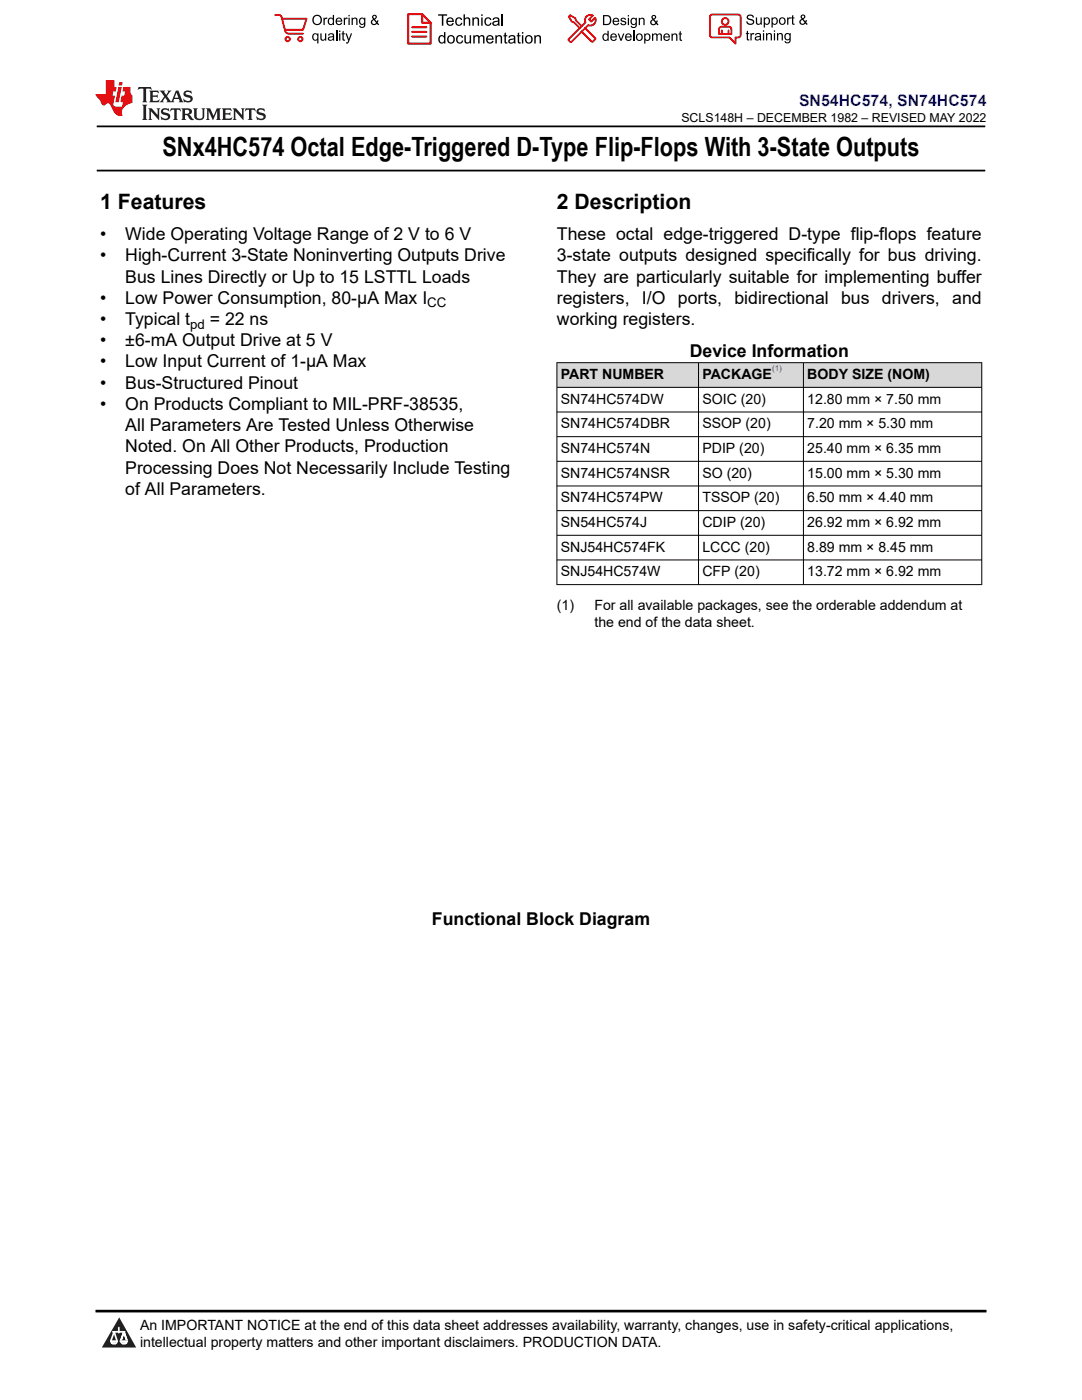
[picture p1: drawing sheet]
<svg xmlns="http://www.w3.org/2000/svg" width="216mm" height="279mm" viewBox="0 0 216 279" stroke-linecap="round" stroke-linejoin="round" font-family="sans-serif">
<path d="M19.3 25.2h177.3M19.3 34h177.3" fill="none" stroke="#000" stroke-width=".35"/>
<g fill="#d8d8d8">
<path d="M111.1 72.4h84.8v4.9h-84.8z" fill-rule="evenodd"/>
<path d="M111.2 72.4h28.1v4.8h-28.1z" fill-rule="evenodd"/>
<path d="M139.4 72.4h20.9v4.8h-20.9z" fill-rule="evenodd"/>
<path d="M160.4 72.4h35.4v4.8h-35.4z" fill-rule="evenodd"/>
</g>
<g fill="none" stroke="#000" stroke-width=".2">
<path d="M111.1 72.4h84.9M111.1 77.3h84.9M111.1 72.3v44.4M139.4 72.3v44.4M160.3 72.3v44.4M195.9 72.3v44.4M111.1 82.2h84.9M111.1 87.1h84.9M111.1 92.1h84.9M111.1 97h84.9M111.1 101.9h84.9M111.1 106.8h84.9"/>
<path d="M111.1 111.8h84.9M111.1 116.7h84.9"/>
</g>
<path d="M0 0h215.9v23.8h-215.9z" fill-rule="evenodd" fill="#fff"/>
<path d="M27.7 17.4l-.2 .6 .5-.3h.6v.1v2.2l-.2 .4h1l-.2-.4v-2.2v-.1h.5l.5 .3-.1-.6zM29.8 18.1l.2 .4v1.5l-.2 .4h1.9l.1-.6a1.08 1.08 0 0 1-1.3 .2v-.7h.6l.4 .2v-.6l-.4 .2h-.6v-.6l.2-.1a1 1 0 0 1 1 .2l-.1-.5zM31.8 18.1l1 1.1-1 1.2h.9l-.2-.2 .4-.7 .5 .7-.2 .2h1.6l-.2-.2 .1-.4h1l.1 .4-.1 .2h.9l-.2-.3-.8-2h-.5l-1 2.2-.8-1.1 .9-1.1h-.8l.2 .2-.5 .7-.3-.7 .1-.2zM35.2 18.5l.4 1h-.8zM36.8 18.2a.65 .65 0 0 0-.2 .7 .65 .65 0 0 0 .6 .5l.7 .2 .1 .2a.79 .79 0 0 1-.7 .4 .79 .79 0 0 1-.7-.5l.1 .7 .2-.1a.93 .93 0 0 0 1.1 .1 .93 .93 0 0 0 .4-1 1.46 1.46 0 0 0-1.2-.6l-.1-.3a1.09 1.09 0 0 1 1.2 .2l-.2-.6-.1 .1-.6-.2zM28.4 20.9l.2 .4v2.3l-.2 .3h1l-.2-.3v-2.3l.2-.4zM29.6 21.6l.2 .4v1.6l-.2 .3h.8l-.3-.3v-1.4l1.7 1.8v-2l.2-.4h-.8l.2 .2 .1 1.1-1.2-1.3zM32.3 21.8a.65 .65 0 0 0-.2 .7 .65 .65 0 0 0 .7 .4l.6 .2 .1 .2a.79 .79 0 0 1-.7 .4 .79 .79 0 0 1-.7-.5l.1 .7 .2-.1a.93 .93 0 0 0 1.1 .1 .93 .93 0 0 0 .4-.9 1.46 1.46 0 0 0-1.2-.6l-.1-.4a1.09 1.09 0 0 1 1.2 .2l-.2-.6-.1 .1-.6-.1zM34.1 21.6l-.1 .7a.63 .63 0 0 1 .7-.4l.1 1.7-.3 .3h1l-.2-.3v-1.7a.66 .66 0 0 1 .8 .4l-.1-.7zM36.2 21.6l.2 .4v1.6l-.2 .3h.9l-.2-.2v-.7h.5l.1 .2a.79 .79 0 0 0 1.2 .6l-1-.9a.61 .61 0 0 0 .6-.6 .61 .61 0 0 0-.5-.6zM36.9 21.9h.2a.47 .47 0 0 1 .5 .1 .47 .47 0 0 1 .1 .5l-.2 .2h-.6zM38.5 21.6l.2 .2a2.27 2.27 0 0 0 .4 2 1.04 1.04 0 0 0 1.7-.7v-1.3l.2-.2h-.8l.2 .4v1.1a.6 .6 0 0 1-.6 .6 .6 .6 0 0 1-.6-.6v-1.1l.3-.4zM41.1 21.6l.2 .4v1.6l-.2 .3h.7l-.2-.3v-1.5l.9 1.9 .8-1.9v1.5l-.2 .3h1l-.3-.3v-1.6l.3-.4h-.8l-.7 1.5-.7-1.5zM44.3 21.6l.2 .4v1.6l-.2 .3h1.9l.1-.5a1.09 1.09 0 0 1-1.3 .1v-.6h.6l.4 .1v-.6l-.4 .2h-.6v-.6l.2-.1a1.01 1.01 0 0 1 1 .3l-.1-.6zM46.4 21.6l.3 .4v1.6l-.3 .3h.8l-.2-.3v-1.4l1.6 1.8v-2l.2-.4h-.7l.2 .2v1.1l-1.2-1.3zM49 21.6l-.1 .7a.63 .63 0 0 1 .8-.4v1.7l-.3 .3h1l-.2-.3v-1.7a.66 .66 0 0 1 .8 .4l-.1-.7zM51.4 21.8a.65 .65 0 0 0-.2 .7 .65 .65 0 0 0 .6 .4l.6 .2 .2 .2a.79 .79 0 0 1-.8 .4 .79 .79 0 0 1-.6-.5l.1 .7 .2-.1a.93 .93 0 0 0 1 .1 .93 .93 0 0 0 .5-.9 1.46 1.46 0 0 0-1.3-.6l-.1-.4a1.09 1.09 0 0 1 1.3 .2l-.2-.6-.2 .1-.5-.1z" fill="#231f20"/>
<path d="M21.1 16v2.8h-2.1l.1 .3 .9 1a.95 .95 0 0 0 .9 .9 .59 .59 0 0 1 .6-.4 .59 .59 0 0 1 .5 .4l.4 .8a1.59 1.59 0 0 0 2.1 1.3 1.61 1.61 0 0 1 1-2.2l1-.4-.1-1.5a1.59 1.59 0 0 1-.4-1.6h-1.4l-.2 .9h.5l-.1 .8h-.5l-.2 1v.2l.4 .1-.2 .9h-.6a.73 .73 0 0 1-1.1-.7l.3-1.5h-.5l.2-.8h.5l.2-.9h-.5v-1.4zM23.6 17.4l-.6 3h.7l.6-3zM23.8 16.4l-.1 .7h.7l.1-.7z" fill="#ed1c24"/>
<g fill="#000">
<path d="M62.3 4a1 1 0 0 1 2 0 1 1 0 0 1-2 0zM62.8 3.4a.78 .78 0 0 0-.1 1.1 .78 .78 0 0 0 1.1 .1 .78 .78 0 0 0 .1-1.1 .78 .78 0 0 0-1.1-.1z" fill-rule="evenodd"/>
<path d="M62.5 6.8l.4-.2 .4 .3v-.2h.2v2h-.2v-.7a.68 .68 0 0 1-.9-.1 .68 .68 0 0 1 0-.9zM62.6 7a.51 .51 0 0 0-.1 .6 .51 .51 0 0 0 .7 .2 .51 .51 0 0 0 .1-.7 .51 .51 0 0 0-.7-.1z" fill-rule="evenodd"/>
<path d="M64.5 3.5h.3v.3l.1-.3h.3l.1 .1-.1 .2a.32 .32 0 0 0-.3 0 .32 .32 0 0 0-.1 .4v.8h-.3z" fill-rule="evenodd"/>
<path d="M63.9 6.7h.3v.8a.36 .36 0 0 0 .3 .4 .36 .36 0 0 0 .4-.5v-.7h.2v1.4h-.2v-.2a.51 .51 0 0 1-.6 .2 .51 .51 0 0 1-.4-.5z" fill-rule="evenodd"/>
<path d="M65.6 3.7l.4-.2 .4 .2v-.7h.3v2h-.3v-.2a.7 .7 0 0 1-1-.1 .7 .7 0 0 1 .2-1zM65.8 3.8a.51 .51 0 0 0-.1 .7 .51 .51 0 0 0 .6 .2 .51 .51 0 0 0 .1-.7 .51 .51 0 0 0-.6-.2z" fill-rule="evenodd"/>
<path d="M65.6 6.8a.66 .66 0 0 1 .8-.1 .66 .66 0 0 1 .3 .8v.6h-.2l-.1-.2a.52 .52 0 0 1-.7 .2 .52 .52 0 0 1-.2-.6l.3-.2a.42 .42 0 0 0 .6-.3l-.3-.2-.3 .1-.1 .2h-.3zM65.7 7.6a.35 .35 0 0 0 .3 .4 .35 .35 0 0 0 .4-.4v-.2z" fill-rule="evenodd"/>
<path d="M67.7 6.1h.2v.3h-.2zM67.7 6.7h.2v1.4h-.2z" fill-rule="evenodd"/>
<path d="M67.1 3.7a.68 .68 0 0 1 .9-.1 .68 .68 0 0 1 .3 .7h-1.1a.42 .42 0 0 0 .3 .5 .42 .42 0 0 0 .5-.3h.3a.73 .73 0 0 1-1.1 .4 .73 .73 0 0 1-.1-1.2zM67.4 3.8l-.2 .3h.8l-.2-.4z" fill-rule="evenodd"/>
<path d="M68.6 3.5h.2v.3l.2-.3h.3l.1 .1-.1 .2a.32 .32 0 0 0-.4 0 .32 .32 0 0 0-.1 .4v.8h-.2z" fill-rule="evenodd"/>
<path d="M68.3 6.3l.3-.1v.5h.2v.1h-.2v.9l.3 .4a.36 .36 0 0 1-.4 0 .36 .36 0 0 1-.2-.4v-.9h-.1v-.1h.1z" fill-rule="evenodd"/>
<path d="M68.9 6.7h.3l.4 1.1 .4-1.1h.3l-.6 1.4a.51 .51 0 0 1-.6 .6l-.1-.3h.3l.2-.3z" fill-rule="evenodd"/>
<path d="M69.5 3h.3v.3h-.3zM69.5 3.5h.3v1.5h-.3z" fill-rule="evenodd"/>
<path d="M70.2 3.5h.2v.2a.52 .52 0 0 1 .6-.2 .52 .52 0 0 1 .3 .6v.9h-.2v-.9a.34 .34 0 0 0-.3-.4 .34 .34 0 0 0-.4 .3v1h-.2z" fill-rule="evenodd"/>
<path d="M71.8 3.7l.4-.2 .5 .2v-.2h.2v1.3a.64 .64 0 0 1-.5 .8 .64 .64 0 0 1-.7-.5h.2a.41 .41 0 0 0 .5 .2 .41 .41 0 0 0 .2-.5 .69 .69 0 0 1-.9-.1 .69 .69 0 0 1 .1-1zM72 3.8a.5 .5 0 0 0-.1 .7 .5 .5 0 0 0 .7 .1 .5 .5 0 0 0 .1-.6 .5 .5 0 0 0-.7-.2z" fill-rule="evenodd"/>
<path d="M74.4 3.1a.47 .47 0 0 1 .7 .1 .47 .47 0 0 1-.3 .7l.4 .4 .1-.3 .2 .1-.1 .4 .3 .3-.2 .2-.3-.3a.63 .63 0 0 1-1 .1 .63 .63 0 0 1 .3-1l-.3-.4zM74.5 3.4a.27 .27 0 0 0 .5 0 .27 .27 0 0 0-.5 0zM74.4 4.1a.4 .4 0 0 0 0 .6 .4 .4 0 0 0 .6-.1l-.4-.6z" fill-rule="evenodd"/>
<path d="M87.4 2.9h1.8v.2h-.7v2h-.3v-2h-.8z" fill-rule="evenodd"/>
<path d="M87.6 7.2l.5-.2 .5 .2v-.8h.3v2.3h-.3v-.2a.76 .76 0 0 1-1-.1 .76 .76 0 0 1-.1-1zM87.9 7.4a.58 .58 0 0 0-.2 .7 .58 .58 0 0 0 .8 .2 .58 .58 0 0 0 .1-.7 .58 .58 0 0 0-.7-.2z" fill-rule="evenodd"/>
<path d="M89.5 7.2a.81 .81 0 0 1 1.1 .1 .81 .81 0 0 1-.2 1.2 .81 .81 0 0 1-1.1-.2l-.1-.7zM89.6 7.4a.57 .57 0 0 0 0 .8 .57 .57 0 0 0 .8 0 .57 .57 0 0 0 0-.7 .57 .57 0 0 0-.8-.1z" fill-rule="evenodd"/>
<path d="M89.3 3.7a.77 .77 0 0 1 .9-.2 .77 .77 0 0 1 .4 .9h-1.3a.48 .48 0 0 0 .4 .5 .48 .48 0 0 0 .6-.3h.3a.83 .83 0 0 1-1.3 .4 .83 .83 0 0 1 0-1.3zM89.5 3.8l-.2 .4h1l-.3-.5z" fill-rule="evenodd"/>
<path d="M91 3.7a.7 .7 0 0 1 1.2 .3h-.2a.45 .45 0 0 0-.6-.3 .45 .45 0 0 0-.3 .6 .45 .45 0 0 0 .3 .6 .45 .45 0 0 0 .6-.4l.3 .1a.76 .76 0 0 1-1.1 .5 .76 .76 0 0 1-.3-1.1z" fill-rule="evenodd"/>
<path d="M91.2 7.2a.7 .7 0 0 1 1.2 .3l-.3 .1a.45 .45 0 0 0-.5-.4 .45 .45 0 0 0-.3 .7 .45 .45 0 0 0 .3 .6 .45 .45 0 0 0 .6-.4h.2a.76 .76 0 0 1-1 .5 .76 .76 0 0 1-.4-1.1z" fill-rule="evenodd"/>
<path d="M92.5 2.9h.3v.8a.59 .59 0 0 1 .7-.2 .59 .59 0 0 1 .3 .6v1h-.2v-1a.4 .4 0 0 0-.5-.4 .4 .4 0 0 0-.3 .5v.9h-.3z" fill-rule="evenodd"/>
<path d="M92.7 7h.2v.9a.41 .41 0 0 0 .5 .6 .41 .41 0 0 0 .3-.6v-.9h.3v1.7h-.3v-.3a.58 .58 0 0 1-.7 .3 .58 .58 0 0 1-.3-.7z" fill-rule="evenodd"/>
<path d="M94.3 3.5h.2v.2a.59 .59 0 0 1 .7-.2 .59 .59 0 0 1 .4 .6v1h-.3v-1a.41 .41 0 0 0-.4-.4 .41 .41 0 0 0-.4 .5v.9h-.2z" fill-rule="evenodd"/>
<path d="M94.4 7h.3v.3a.56 .56 0 0 1 1 0 .54 .54 0 0 1 .6-.3 .54 .54 0 0 1 .4 .5v1.2h-.3v-1.1a.34 .34 0 0 0-.3-.4 .34 .34 0 0 0-.4 .3v1.2h-.3v-1.1a.38 .38 0 0 0-.5-.3 .38 .38 0 0 0-.2 .5v.9h-.3z" fill-rule="evenodd"/>
<path d="M96 2.9h.3v.3h-.3zM96 3.5h.3v1.6h-.3z" fill-rule="evenodd"/>
<path d="M96.8 3.7a.7 .7 0 0 1 1.3 .3h-.3a.45 .45 0 0 0-.6-.3 .45 .45 0 0 0-.3 .6 .45 .45 0 0 0 .3 .6 .45 .45 0 0 0 .6-.4l.3 .1a.76 .76 0 0 1-1.1 .5 .76 .76 0 0 1-.3-1.1z" fill-rule="evenodd"/>
<path d="M97.2 7.2a.77 .77 0 0 1 .9-.1 .77 .77 0 0 1 .4 .8h-1.2a.48 .48 0 0 0 .3 .6 .48 .48 0 0 0 .6-.4l.3 .1a.83 .83 0 0 1-1.3 .3 .83 .83 0 0 1 0-1.3zM97.4 7.4l-.1 .3h.9l-.2-.4z" fill-rule="evenodd"/>
<path d="M98.8 7h.3v.3a.59 .59 0 0 1 .7-.3 .59 .59 0 0 1 .4 .7v1h-.3v-1a.41 .41 0 0 0-.5-.5 .41 .41 0 0 0-.3 .6v.9h-.3z" fill-rule="evenodd"/>
<path d="M98.4 3.7a.74 .74 0 0 1 1-.2 .74 .74 0 0 1 .3 .9v.7h-.3v-.2a.59 .59 0 0 1-.8 .3 .59 .59 0 0 1-.3-.8l1.1-.3a.42 .42 0 0 0-.4-.4 .42 .42 0 0 0-.5 .3h-.2zM98.6 4.5a.36 .36 0 0 0 .2 .5 .36 .36 0 0 0 .5-.2l.1-.5z" fill-rule="evenodd"/>
<path d="M100.7 6.6l.2-.1v.5h.3v.2h-.3v1l.1 .2h.2l.1 .3a.41 .41 0 0 1-.5-.1 .41 .41 0 0 1-.1-.4v-1h-.2v-.2h.2z" fill-rule="evenodd"/>
<path d="M101.6 7.2a.74 .74 0 0 1 .9-.2 .74 .74 0 0 1 .3 1l.1 .7h-.3v-.2a.59 .59 0 0 1-.8 .2 .59 .59 0 0 1-.3-.8l1-.3a.42 .42 0 0 0-.3-.4 .42 .42 0 0 0-.5 .3h-.3zM101.8 8.1a.36 .36 0 0 0 .1 .5 .36 .36 0 0 0 .5-.3l.2-.4z" fill-rule="evenodd"/>
<path d="M103.3 6.6l.3-.1v.5h.3v.2h-.3v1l.1 .2h.2v.3a.41 .41 0 0 1-.5-.1 .41 .41 0 0 1-.1-.4v-1h-.2v-.2h.2z" fill-rule="evenodd"/>
<path d="M104.1 6.4h.3v.3h-.3zM104.1 7h.3v1.7h-.3z" fill-rule="evenodd"/>
<path d="M105 7.2a.81 .81 0 0 1 1.1 .1 .81 .81 0 0 1-.1 1.2 .81 .81 0 0 1-1.2-.2v-.7zM105.2 7.4a.57 .57 0 0 0-.1 .8 .57 .57 0 0 0 .8 0 .57 .57 0 0 0 0-.7 .57 .57 0 0 0-.7-.1z" fill-rule="evenodd"/>
<path d="M106.6 7h.3v.3a.59 .59 0 0 1 .7-.3 .59 .59 0 0 1 .4 .7v1h-.3v-1a.41 .41 0 0 0-.5-.5 .41 .41 0 0 0-.3 .6v.9h-.3z" fill-rule="evenodd"/>
<path d="M120.3 3h.7a1 1 0 0 1 1 1 1 1 0 0 1-1 1h-.7zM120.6 3.2v1.6h.4a.77 .77 0 0 0 .7-.8 .77 .77 0 0 0-.7-.8z" fill-rule="evenodd"/>
<path d="M120.4 6.9l.4-.2 .4 .2v-.8h.3v2h-.3v-.1a.7 .7 0 0 1-.9-.2 .7 .7 0 0 1 .1-.9zM120.6 7a.51 .51 0 0 0-.1 .7 .51 .51 0 0 0 .6 .1 .51 .51 0 0 0 .1-.6 .51 .51 0 0 0-.6-.2z" fill-rule="evenodd"/>
<path d="M122 6.9a.68 .68 0 0 1 .8-.2 .68 .68 0 0 1 .3 .8h-1.1a.42 .42 0 0 0 .3 .5 .42 .42 0 0 0 .5-.3h.3a.73 .73 0 0 1-1.1 .3 .73 .73 0 0 1 0-1.1zM122.2 7l-.2 .3h.8l-.2-.4z" fill-rule="evenodd"/>
<path d="M122.4 3.7a.68 .68 0 0 1 .8-.1 .68 .68 0 0 1 .4 .8h-1.1a.42 .42 0 0 0 .3 .4 .42 .42 0 0 0 .5-.3l.3 .1a.73 .73 0 0 1-1.2 .3 .73 .73 0 0 1 0-1.2zM122.6 3.8l-.1 .3h.8l-.2-.3z" fill-rule="evenodd"/>
<path d="M123.9 3.7l.1-.1a.62 .62 0 0 1 .9 .3l-.2 .1a.29 .29 0 0 0-.3-.3 .29 .29 0 0 0-.3 .3l.1 .1a.58 .58 0 0 1 .6 .1 .58 .58 0 0 1 .1 .6 .67 .67 0 0 1-1.1-.2l.2-.1a.33 .33 0 0 0 .4 .4 .33 .33 0 0 0 .3-.4 .71 .71 0 0 1-.9-.6z" fill-rule="evenodd"/>
<path d="M123.3 6.7h.2l.4 1.2 .4-1.2h.3l-.6 1.4h-.2z" fill-rule="evenodd"/>
<path d="M125.3 3h.2v.3h-.2zM125.3 3.6h.2v1.4h-.2z" fill-rule="evenodd"/>
<path d="M124.9 6.9a.68 .68 0 0 1 .8-.2 .68 .68 0 0 1 .4 .8h-1.1a.42 .42 0 0 0 .3 .5 .42 .42 0 0 0 .5-.3h.3a.73 .73 0 0 1-1.2 .3 .73 .73 0 0 1 0-1.1zM125.1 7l-.1 .3h.8l-.2-.4z" fill-rule="evenodd"/>
<path d="M126 3.7l.4-.2 .4 .2v-.1h.3v1.2a.64 .64 0 0 1-.5 .8 .64 .64 0 0 1-.8-.5l.3 .1a.41 .41 0 0 0 .5 .2 .41 .41 0 0 0 .2-.6 .69 .69 0 0 1-.9-.1 .69 .69 0 0 1 .1-1zM126.2 3.9a.5 .5 0 0 0-.1 .6 .5 .5 0 0 0 .6 .2 .5 .5 0 0 0 .2-.7 .5 .5 0 0 0-.7-.1z" fill-rule="evenodd"/>
<path d="M126.9 7.4a.73 .73 0 0 1 1.4 0 .73 .73 0 0 1-1.4 0zM127.3 7a.5 .5 0 0 0-.1 .7 .5 .5 0 0 0 .7 0 .5 .5 0 0 0 0-.6 .5 .5 0 0 0-.6-.1z" fill-rule="evenodd"/>
<path d="M127.5 3.6h.2v.2a.52 .52 0 0 1 .6-.3 .52 .52 0 0 1 .3 .6v.9h-.2v-.9a.34 .34 0 0 0-.3-.4 .34 .34 0 0 0-.4 .3v1h-.2z" fill-rule="evenodd"/>
<path d="M128.5 6.7h.3v.2a.67 .67 0 0 1 .9 0 .67 .67 0 0 1 0 .9 .55 .55 0 0 1-.9 .2v.7h-.3zM128.9 7a.5 .5 0 0 0-.1 .7 .5 .5 0 0 0 .6 .1 .5 .5 0 0 0 .2-.6 .5 .5 0 0 0-.7-.2z" fill-rule="evenodd"/>
<path d="M130.1 6.7h.2v.2a.49 .49 0 0 1 .9 0l.4-.2a.42 .42 0 0 1 .5 .4v1h-.3v-.9a.3 .3 0 0 0-.2-.3 .3 .3 0 0 0-.4 .2v1h-.2v-.9a.33 .33 0 0 0-.5-.3 .33 .33 0 0 0-.2 .5v.7h-.2z" fill-rule="evenodd"/>
<path d="M130.1 3.1a.47 .47 0 0 1 .8 .1 .47 .47 0 0 1-.3 .7l.3 .4 .1-.2h.3l-.2 .5 .3 .3-.2 .2-.3-.3a.63 .63 0 0 1-1 .1 .63 .63 0 0 1 .3-1l-.2-.5zM130.2 3.5a.27 .27 0 0 0 .5 0 .27 .27 0 0 0-.5 0zM130.2 4.1a.4 .4 0 0 0 0 .7 .4 .4 0 0 0 .6-.2l-.5-.6z" fill-rule="evenodd"/>
<path d="M132.5 6.9a.68 .68 0 0 1 .9-.2 .68 .68 0 0 1 .3 .8h-1.1a.42 .42 0 0 0 .3 .5 .42 .42 0 0 0 .5-.3h.3a.73 .73 0 0 1-1.1 .3 .73 .73 0 0 1-.1-1.1zM132.7 7l-.1 .3h.8l-.2-.4z" fill-rule="evenodd"/>
<path d="M134 6.7h.2v.2a.52 .52 0 0 1 .6-.2 .52 .52 0 0 1 .4 .6v.8h-.3v-.8a.34 .34 0 0 0-.2-.4 .34 .34 0 0 0-.4 .2l-.1 1h-.2z" fill-rule="evenodd"/>
<path d="M135.6 6.3l.2-.1v.5h.3v.2h-.3v.8l.3 .4a.36 .36 0 0 1-.4 0 .36 .36 0 0 1-.1-.4v-.8h-.2v-.2h.2z" fill-rule="evenodd"/>
<path d="M149.2 3a.8 .8 0 0 1 1.2 .5h-.2a.44 .44 0 0 0-.5-.4 .44 .44 0 0 0-.4 .5l.2 .1a.9 .9 0 0 1 1 .8 .84 .84 0 0 1-.9 .5 .84 .84 0 0 1-.7-.7h.3a.52 .52 0 0 0 .5 .5 .52 .52 0 0 0 .5-.6l-.2-.1a.85 .85 0 0 1-1-.8z" fill-rule="evenodd"/>
<path d="M149 6.3l.3-.2v.5h.2v.2h-.2v.9l.2 .4a.36 .36 0 0 1-.4-.1 .36 .36 0 0 1-.1-.4v-.8h-.2v-.2h.2z" fill-rule="evenodd"/>
<path d="M149.7 6.6h.3v.2l.1-.2h.3l.1 .1-.1 .2a.32 .32 0 0 0-.3 0 .32 .32 0 0 0-.1 .4v.8h-.3z" fill-rule="evenodd"/>
<path d="M150.7 6.8a.66 .66 0 0 1 .9-.2 .66 .66 0 0 1 .3 .9v.6h-.2l-.1-.2a.52 .52 0 0 1-.7 .2 .52 .52 0 0 1-.2-.7l.2-.1a.42 .42 0 0 0 .7-.3l-.3-.2h-.3l-.1 .3-.3-.1zM150.9 7.5a.35 .35 0 0 0 .3 .5 .35 .35 0 0 0 .4-.4v-.3z" fill-rule="evenodd"/>
<path d="M150.8 3.5h.3v.8a.36 .36 0 0 0 .3 .5 .36 .36 0 0 0 .4-.5v-.8h.2v1.4h-.2v-.2a.51 .51 0 0 1-.6 .3 .51 .51 0 0 1-.4-.6z" fill-rule="evenodd"/>
<path d="M152.2 6.1h.3v.2h-.3zM152.2 6.6h.3v1.5h-.3z" fill-rule="evenodd"/>
<path d="M152.4 3.5h.2v.2a.67 .67 0 0 1 .9 0 .67 .67 0 0 1 .1 .9 .55 .55 0 0 1-1 .2v.7h-.2zM152.7 3.8a.5 .5 0 0 0-.1 .7 .5 .5 0 0 0 .7 .1 .5 .5 0 0 0 .1-.6 .5 .5 0 0 0-.7-.2z" fill-rule="evenodd"/>
<path d="M152.9 6.6h.2v.2a.52 .52 0 0 1 .6-.2 .52 .52 0 0 1 .3 .6v.9h-.2v-.9a.34 .34 0 0 0-.3-.4 .34 .34 0 0 0-.4 .2v1.1h-.2z" fill-rule="evenodd"/>
<path d="M153.9 3.5h.3v.2a.67 .67 0 0 1 .9 0 .67 .67 0 0 1 0 .9 .55 .55 0 0 1-.9 .2v.7h-.3zM154.3 3.8a.5 .5 0 0 0-.1 .7 .5 .5 0 0 0 .6 .1 .5 .5 0 0 0 .2-.6 .5 .5 0 0 0-.7-.2z" fill-rule="evenodd"/>
<path d="M154.4 6.1h.3v.2h-.3zM154.4 6.6h.3v1.5h-.3z" fill-rule="evenodd"/>
<path d="M155 6.6h.3v.2a.52 .52 0 0 1 .6-.2 .52 .52 0 0 1 .3 .6v.9h-.2v-.9a.34 .34 0 0 0-.3-.4 .34 .34 0 0 0-.4 .2v1.1h-.3z" fill-rule="evenodd"/>
<path d="M155.4 4.2a.75 .75 0 0 1 1.5 0 .75 .75 0 0 1-1.5 0zM155.8 3.8a.5 .5 0 0 0-.1 .7 .5 .5 0 0 0 .8 0 .5 .5 0 0 0 0-.7 .5 .5 0 0 0-.7 0z" fill-rule="evenodd"/>
<path d="M156.7 6.8l.4-.2 .5 .2v-.2h.2v1.3a.64 .64 0 0 1-.5 .7 .64 .64 0 0 1-.8-.4h.3a.41 .41 0 0 0 .5 .2 .41 .41 0 0 0 .2-.5 .69 .69 0 0 1-.9-.1 .69 .69 0 0 1 .1-1zM156.9 6.9a.5 .5 0 0 0-.1 .7 .5 .5 0 0 0 .6 .1 .5 .5 0 0 0 .2-.7 .5 .5 0 0 0-.7-.1z" fill-rule="evenodd"/>
<path d="M157.1 3.5h.2v.2l.1-.2h.3h.2l-.1 .3a.32 .32 0 0 0-.4 0 .32 .32 0 0 0-.1 .4v.7h-.2z" fill-rule="evenodd"/>
<path d="M158 3.1l.3-.1v.5h.2v.2h-.2v.8l.3 .4a.36 .36 0 0 1-.4 0 .36 .36 0 0 1-.2-.4v-.8h-.1v-.2h.1z" fill-rule="evenodd"/>
<path d="M159.9 3a.47 .47 0 0 1 .7 .1 .47 .47 0 0 1-.3 .7l.4 .5 .1-.3h.2l-.1 .5 .3 .3-.2 .2-.3-.3a.63 .63 0 0 1-1 .1 .63 .63 0 0 1 .3-1l-.3-.5zM160 3.4a.27 .27 0 0 0 .5 0 .27 .27 0 0 0-.5 0zM159.9 4.1a.4 .4 0 0 0 0 .6 .4 .4 0 0 0 .6-.2l-.4-.6z" fill-rule="evenodd"/>
</g>
<path d="M67.2 6.1v2M126.5 6.1v2" fill="none" stroke="#000" stroke-width=".25"/>
<g fill="none" stroke="#de0000" stroke-width=".37">
<path d="M54.9 3h.9a1.19 1.19 0 0 1 .6 1.2l.6 2.1a.85 .85 0 0 0 1 .4h2.5M56.3 3.7h4.9l-.7 2.2h-3.6M116.1 5.2l-1.2-1.1-.1-.5-1-.6-.3 .3 .6 1 .5 .2 1.1 1.1M116.8 5.6l1.9 2v.3l-.4 .4h-.3l-1.9-2zM116.8 5.6l.6-.6a1.07 1.07 0 0 0 1.2-.2 1.07 1.07 0 0 0 .1-1.3l-.7 .8-.5-.4 .8-.8a1.07 1.07 0 0 0-1.2 .2 1.07 1.07 0 0 0-.3 1.2l-3.3 3.3v.3l.3 .3h.2l2.1-2.1M141.7 3.1l.4-.2h5.3l.3 .2 .1 3.9-.2 .4-.8 .1v1.2l-1.3-1.2h-3.4l-.4-.2zM143.5 5.6l.5-.3 1.7 .1 .2 .5v.9h-2.4zM144 6.1v.7M145.4 6.1v.7"/>
<circle cx="57.4" cy="7.8" r=".44"/>
<circle cx="59.9" cy="7.8" r=".44"/>
<circle cx="144.7" cy="4.3" r=".67"/>
</g>
<path d="M100.2 2.9v2.2" fill="none" stroke="#000" stroke-width=".28"/>
<path d="M81.4 2.8h2.8v1.7h1.7v4.2h-4.5zM82.3 6.4h2.8M82.3 5.4h2.8M82.3 7.3h2.8M84.2 2.8l1.7 1.7" fill="none" stroke="#de0000" stroke-width=".42"/>
<path d="M0 261.4h215.9v18h-215.9z" fill-rule="evenodd" fill="#fff"/>
<path d="M23.8 262.9l3.4 6h-6.9z" fill="#231f20"/>
<path d="M22.1 267.7h1.3l-.4 .5h-.3a.55 .55 0 0 1-.6-.5z" fill-rule="evenodd" fill="#fff"/>
<path d="M22.1 267.7h1.3l-.4 .5h-.3a.55 .55 0 0 1-.6-.5z" fill="none" stroke="#231f20" stroke-width=".34"/>
<path d="M22.1 267.7h1.3l-.4 .5h-.5zM22.6 265.8h.1M22.6 265.8h2.3zM23.7 265.9h.1M23.7 264.9v1zM24 267.7h.1" fill="none" stroke="#fff" stroke-width=".34"/>
<path d="M24.7 265.8l-.7 1.9z" fill="#fff"/>
<path d="M24.7 265.8l-.7 1.9z" fill="none" stroke="#fff" stroke-width=".34"/>
<path d="M24.7 265.8l.7 1.9z" fill="#fff"/>
<path d="M24.7 265.8l.7 1.9zM25.3 267.7h.1" fill="none" stroke="#fff" stroke-width=".34"/>
<path d="M22.8 265.8l-.7 1.9z" fill="#fff"/>
<path d="M22.8 265.8l-.7 1.9z" fill="none" stroke="#fff" stroke-width=".34"/>
<path d="M22.8 265.8l.6 1.9z" fill="#fff"/>
<path d="M22.8 265.8l.6 1.9z" fill="none" stroke="#fff" stroke-width=".34"/>
<path d="M24.1 267.7h1.3a.65 .65 0 0 1-.6 .5 .65 .65 0 0 1-.7-.5z" fill-rule="evenodd" fill="#fff"/>
<path d="M24.1 267.7h1.3a.65 .65 0 0 1-.6 .5 .65 .65 0 0 1-.7-.5z" fill="none" stroke="#231f20" stroke-width=".34"/>
<path d="M24 267.7h.1M24.1 267.7h1.3l-.4 .5h-.5z" fill="none" stroke="#fff" stroke-width=".34"/>
<path d="M19 261.7h177.8" fill="none" stroke="#000" stroke-width=".53"/>
<text font-size="5.3" x="32.4" y="31.2">SNx4HC574 Octal Edge-Triggered D-Type Flip-Flops With 3-State Outputs</text>
<g font-size="4.2">
<text x="20" y="41.8">1 Features</text>
<text x="111.1" y="41.8">2 Description</text>
</g>
<g font-size="3.5">
<text x="20" y="47.9">•</text>
<text x="25" y="47.9">Wide Operating Voltage Range of 2 V to 6 V</text>
<text x="111.1" y="47.9">These octal edge-triggered D-type flip-flops feature</text>
<text x="20" y="52.2">•</text>
<text x="25" y="52.2">High-Current 3-State Noninverting Outputs Drive</text>
<text x="111.1" y="52.2">3-state outputs designed specifically for bus driving.</text>
<text x="25" y="56.4">Bus Lines Directly or Up to 15 LSTTL Loads</text>
<text x="111.1" y="56.4">They are particularly suitable for implementing buffer</text>
<text x="20" y="64.9">•</text>
<text x="20" y="60.6">•</text>
<text x="25" y="64.9">Typical t</text>
<text x="25" y="60.6">Low Power Consumption, 80-µA Max I</text>
<text x="41.9" y="64.9">= 22 ns</text>
<text x="111.1" y="64.9">working registers.</text>
<text x="111.1" y="60.6">registers, I/O ports, bidirectional bus drivers, and</text>
<text x="20" y="69.1">•</text>
<text x="25" y="69.1">±6-mA Output Drive at 5 V</text>
<text x="137.6" y="71.2">Device Information</text>
<text x="20" y="73.3">•</text>
<text x="20" y="77.6">•</text>
<text x="25" y="73.3">Low Input Current of 1-µA Max</text>
<text x="25" y="77.6">Bus-Structured Pinout</text>
<text x="20" y="81.8">•</text>
<text x="25" y="81.8">On Products Compliant to MIL-PRF-38535,</text>
<text x="25" y="86">All Parameters Are Tested Unless Otherwise</text>
<text x="25" y="90.3">Noted. On All Other Products, Production</text>
<text x="25" y="94.5">Processing Does Not Necessarily Include Testing</text>
<text x="25" y="98.7">of All Parameters.</text>
<text x="86.2" y="184.7">Functional Block Diagram</text>
</g>
<text font-size="3.2" fill="#00f" x="159.4" y="21.1">SN54HC574, SN74HC574</text>
<g font-size="2.8">
<text x="111.9" y="75.7">PART NUMBER</text>
<text x="140.2" y="75.7">PACKAGE</text>
<text x="161.1" y="75.7">BODY SIZE (NOM)</text>
<text x="111.9" y="80.6">SN74HC574DW</text>
<text x="140.2" y="80.6">SOIC (20)</text>
<text x="161.1" y="80.6">12.80 mm × 7.50 mm</text>
<text x="111.9" y="85.5">SN74HC574DBR</text>
<text x="140.2" y="85.5">SSOP (20)</text>
<text x="161.1" y="85.5">7.20 mm × 5.30 mm</text>
<text x="111.9" y="90.4">SN74HC574N</text>
<text x="111.9" y="95.3">SN74HC574NSR</text>
<text x="140.2" y="90.4">PDIP (20)</text>
<text x="140.2" y="95.3">SO (20)</text>
<text x="161.1" y="90.4">25.40 mm × 6.35 mm</text>
<text x="161.1" y="95.3">15.00 mm × 5.30 mm</text>
<text x="111.9" y="100.3">SN74HC574PW</text>
<text x="140.2" y="100.3">TSSOP (20)</text>
<text x="161.1" y="100.3">6.50 mm × 4.40 mm</text>
<text x="111.9" y="105.2">SN54HC574J</text>
<text x="140.2" y="105.2">CDIP (20)</text>
<text x="161.1" y="105.2">26.92 mm × 6.92 mm</text>
<text x="111.9" y="110.1">SNJ54HC574FK</text>
<text x="140.2" y="110.1">LCCC (20)</text>
<text x="161.1" y="110.1">8.89 mm × 8.45 mm</text>
<text x="111.9" y="115">SNJ54HC574W</text>
<text x="140.2" y="115">CFP (20)</text>
<text x="161.1" y="115">13.72 mm × 6.92 mm</text>
<text x="111.1" y="121.8">(1)</text>
<text x="118.6" y="121.8">For all available packages, see the orderable addendum at</text>
<text x="118.6" y="125.2">the end of the data sheet.</text>
<text x="27.9" y="265.5">An IMPORTANT NOTICE at the end of this data sheet addresses availability, warranty, changes, use in safety-critical applications,</text>
<text x="27.9" y="268.9">intellectual property matters and other important disclaimers. PRODUCTION DATA.</text>
</g>
<g font-size="2.6">
<text x="37.9" y="65.6">pd</text>
<text x="85.3" y="61.3">CC</text>
</g>
<text font-size="2.5" x="136" y="24.3">SCLS148H – DECEMBER 1982 – REVISED MAY 2022</text>
<text font-size="1.6" fill="#00f" x="154.1" y="74">(1)</text>
</svg>
